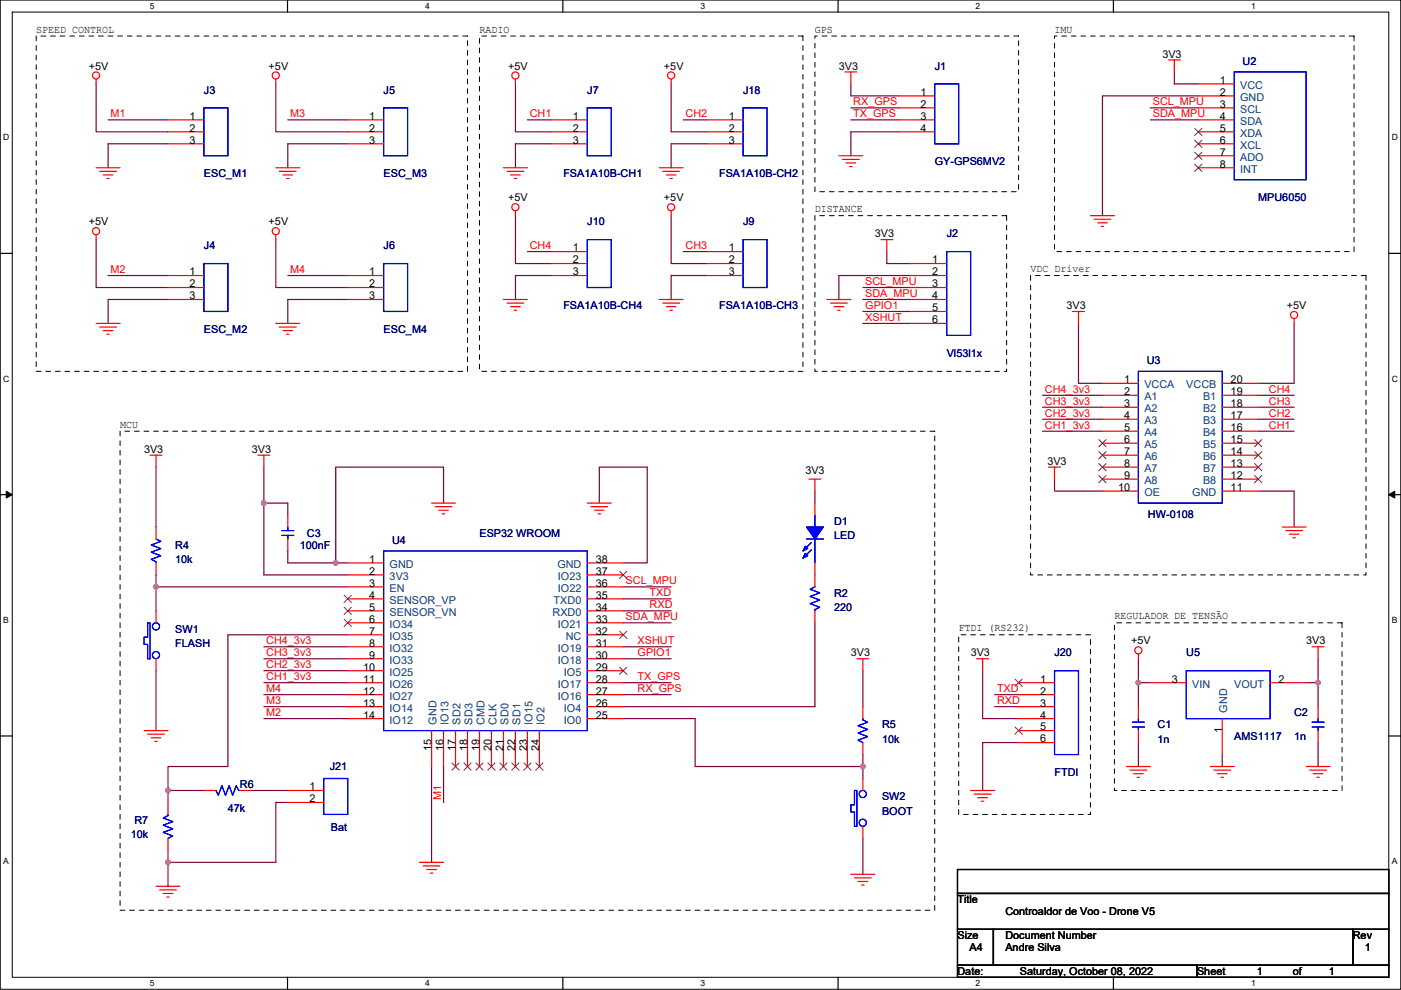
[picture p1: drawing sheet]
<svg xmlns="http://www.w3.org/2000/svg" width="297mm" height="210mm" viewBox="0 0 297 210" stroke-linecap="round" stroke-linejoin="round" font-family="sans-serif">
<path d="M.1 0h296.9v209.8h-296.9zM2.6 2.6h291.8v204.7h-291.8z" fill="none" stroke="#000" stroke-width=".21"/>
<g fill="#fff">
<path d="M31.8 .3h1v2h-1z"/>
<path d="M31.8 207.5h1v2.1h-1z"/>
</g>
<path d="M61 0v2.6M61 207.3v2.5" fill="none" stroke="#000" stroke-width=".25"/>
<g fill="#fff">
<path d="M90.1 .3h1v2h-1z"/>
<path d="M90.1 207.5h1v2.1h-1z"/>
</g>
<path d="M119.3 0v2.6M119.3 207.3v2.5" fill="none" stroke="#000" stroke-width=".25"/>
<g fill="#fff">
<path d="M148.5 .3h1v2h-1z"/>
<path d="M148.5 207.5h1v2.1h-1z"/>
</g>
<path d="M177.7 0v2.6M177.7 207.3v2.5" fill="none" stroke="#000" stroke-width=".25"/>
<g fill="#fff">
<path d="M206.9 .3h1v2h-1z"/>
<path d="M206.9 207.5h1v2.1h-1z"/>
</g>
<path d="M236.1 0v2.6M236.1 207.3v2.5" fill="none" stroke="#000" stroke-width=".25"/>
<g fill="#fff">
<path d="M265.2 .3h1v2h-1z"/>
<path d="M265.2 207.5h1v2.1h-1z"/>
<path d="M.7 28.2h1.3v2h-1.3z"/>
<path d="M295.1 28.2h1.3v2h-1.3z"/>
<path d="M.7 79.3h1.3v2.1h-1.3z"/>
<path d="M295.1 79.3h1.3v2.1h-1.3z"/>
</g>
<path d="M.1 53.7h2.5M294.4 53.7h2.6" fill="none" stroke="#000" stroke-width=".25"/>
<g fill="#fff">
<path d="M.7 130.5h1.2v2h-1.2z"/>
<path d="M295.1 130.5h1.2v2h-1.2z"/>
</g>
<path d="M.1 104.9h2.5M294.4 104.9h2.6" fill="none" stroke="#000" stroke-width=".25"/>
<path d="M1.3 104.2l1.3 .7-1.3 .7zM294.4 104.9l1.3-.7v1.4z" fill="#000" stroke="#000" stroke-width=".21"/>
<g fill="#fff">
<path d="M.7 181.7h1.2v2h-1.2z"/>
<path d="M295.1 181.7h1.2v2h-1.2z"/>
</g>
<path d="M.1 156.1h2.5M294.4 156.1h2.6M203 184.4h91.4v5.1h-91.4zM203 189.5h91.4v7.6h-91.4zM203 197.1h7.6v7.6h-7.6zM210.6 197.1h76.2v7.6h-76.2zM286.8 197.1h7.6v7.6h-7.6zM203 204.7h50.8v2.6h-50.8zM253.8 204.7h40.6v2.6h-40.6z" fill="none" stroke="#000" stroke-width=".25"/>
<g fill="none" stroke="#800040" stroke-width=".25">
<path d="M20.4 17.8v10.2h15.2M58.5 17.8v10.2h15.2M109.3 17.8v10.2h7.6M142.3 17.8v10.2h7.6M180.4 17.8v2.5h10.2M249 15.3v2.5h5.1M22.9 25.4h12.7M35.6 30.5h-12.7v5.1M61 25.4h12.7M73.7 30.5h-12.7v5.1M111.8 25.4h5.1M116.9 30.5h-7.6v5.1"/>
<path d="M144.8 25.4h5.1M149.9 30.5h-7.6v5.1M180.4 22.9h10.2M180.4 25.4h10.2M190.6 28h-10.2v5M243.9 22.9h10.2M243.9 25.4h10.2M254.1 20.3h-20.4v25.4M20.4 50.8v10.2h15.2M22.9 58.4h12.7M58.5 50.8v10.2h15.2M61 58.4h12.7"/>
<path d="M109.3 45.7v10.2h7.6M111.8 53.4h5.1M116.9 58.4h-7.6v5.1M142.3 45.7v10.2h7.6M144.8 53.4h5.1M149.9 58.4h-7.6v5.1M188 53.4v2.5h5.1M193.1 58.4h-15.2v5.1M35.6 63.5h-12.7v5.1M73.7 63.5h-12.7v5.1M182.9 63.5h10.2M182.9 66.1h10.2"/>
<path d="M182.9 68.6h10.2M182.9 61h10.2M228.7 68.6v12.7h5M274.4 68.6v12.7h-7.6M33.1 99.1v12.7M55.9 99.1v7.6h5.1v2.5M221 86.4h12.7M221 83.8h12.7M221 91.5h12.7M221 88.9h12.7M266.8 83.8h7.6M266.8 91.5h7.6"/>
<path d="M266.8 88.9h7.6M266.8 86.4h7.6M55.9 106.7v15.2h17.8M61 116.9v2.5h10.2M71.2 119.4h2.5M94 106.7v-7.6h-22.8v20.3M127.1 106.7v-7.6h10.1v20.3h-5.1M172.8 104.2v2.5M223.6 101.6v2.6h10.1M266.8 104.2h7.6v7.6M33.1 124.5h40.6M33.1 121.9v2.6"/>
<path d="M33.1 124.5v5.1M55.9 139.7h17.8M55.9 137.2h17.8M73.7 134.6h-25.4v28h-12.7v7.6M132.1 127h10.2M132.1 129.6h10.2M132.1 124.5h10.2M132.1 132.1h10.2M132.1 137.2h10.2M132.1 139.7h10.2M172.8 132.1v17.8h-40.7M241.4 139.7v5.1"/>
<path d="M279.5 139.7v5.1M33.1 142.3v12.7M55.9 152.4h17.8M55.9 149.9h17.8M55.9 147.3h17.8M55.9 144.8h17.8M55.9 142.3h17.8M132.1 152.4h15.3v10.2h35.5v-2.6M132.1 147.3h10.2M132.1 144.8h10.2M182.9 142.3v7.6M208.3 142.3v10.1h7.7"/>
<path d="M210.9 147.3h5.1M210.9 149.9h5.1M216 157.5h-7.7v10.2M241.4 157.5v5.1M241.4 144.8h2.5M241.4 144.8v5.1M276.9 144.8h2.6M279.5 157.5v5.1M279.5 144.8v5.1M35.6 167.7h7.6M53.4 167.7h7.6M61 170.2h-2.5v12.7h-22.9"/>
<path d="M91.5 162.6v20.3M94 162.6v7.6M182.9 177.8v7.6M182.9 162.6v2.5M259.1 160v2.6M35.6 180.4v7.6"/>
</g>
<g fill="#f0f" stroke="#f0f" stroke-width=".25">
<circle cx="241.3" cy="144.8" r=".5"/>
<circle cx="279.4" cy="144.8" r=".5"/>
<circle cx="55.9" cy="106.7" r=".5"/>
<circle cx="71.2" cy="119.4" r=".5"/>
<circle cx="33.1" cy="124.5" r=".5"/>
<circle cx="182.9" cy="162.6" r=".5"/>
<circle cx="35.6" cy="167.6" r=".5"/>
<circle cx="35.6" cy="182.9" r=".5"/>
</g>
<g fill="none" stroke="#f00" stroke-width=".25">
<path d="M20.4 16.8v1M58.5 16.8v1M109.3 16.8v1M142.3 16.8v1M179.1 15.3h2.6M180.4 15.3v2.5M247.7 12.7h2.6M249 12.7v2.6M254.1 17.8h7.6M20.4 35.6h5.1M21.1 36.3h3.6M21.9 37.1h2"/>
<path d="M22.7 37.9h.5M35.6 25.4h7.6M35.6 28h7.6M35.6 30.5h7.6M58.5 35.6h5.1M59.2 36.3h3.6M60 37.1h2M60.8 37.9h.5M73.7 25.4h7.6M73.7 28h7.6M73.7 30.5h7.6M106.7 35.6h5.1"/>
<path d="M107.5 36.3h3.6M108.3 37.1h2M109 37.9h.5M116.9 25.4h7.6M116.9 28h7.6M116.9 30.5h7.6M139.8 35.6h5M140.5 36.3h3.6M141.3 37.1h2M142 37.9h.6M149.9 25.4h7.6M149.9 28h7.6"/>
<path d="M149.9 30.5h7.6M177.9 33h5M178.6 33.8h3.6M179.4 34.6h2M180.1 35.3h.6M190.6 20.3h7.6M190.6 22.9h7.6M190.6 25.4h7.6M190.6 28h7.6M254.1 20.3h7.6M254.1 22.9h7.6M254.1 25.4h7.6"/>
<path d="M254.1 28h7.6M254.1 30.5h7.6M254.1 33h7.6M254.1 35.6h7.6M20.4 49.8v1M35.6 58.4h7.6M58.5 49.8v1M73.7 58.4h7.6M109.3 44.7v1M116.9 58.4h7.6M116.9 53.4h7.6M116.9 55.9h7.6"/>
<path d="M142.3 44.7v1M149.9 58.4h7.6M149.9 53.4h7.6M149.9 55.9h7.6M186.8 50.8h2.5M188 50.8v2.6M193.1 58.4h7.6M193.1 55.9h7.6M231.2 45.7h5.1M232 46.5h3.5M232.7 47.3h2.1M233.5 48h.5"/>
<path d="M20.4 68.6h5.1M21.1 69.4h3.6M21.9 70.1h2M22.7 70.9h.5M35.6 61h7.6M35.6 63.5h7.6M58.5 68.6h5.1M59.2 69.4h3.6M60 70.1h2M60.8 70.9h.5M73.7 61h7.6M73.7 63.5h7.6"/>
<path d="M106.7 63.5h5.1M107.5 64.3h3.6M108.3 65h2M109 65.8h.5M139.8 63.5h5M140.5 64.3h3.6M141.3 65h2M142 65.8h.6M175.3 63.5h5.1M176.1 64.3h3.5M176.8 65h2.1M177.6 65.8h.5"/>
<path d="M193.1 61h7.6M193.1 63.5h7.6M193.1 66.1h7.6M193.1 68.6h7.6M227.4 66.1h2.5M228.7 66.1v2.5M274.4 67.6v1M31.8 96.5h2.6M33.1 96.5v2.6M54.7 96.5h2.5M55.9 96.5v2.6M222.3 99.1h2.6"/>
<path d="M223.6 99.1v2.5M233.7 81.3h7.7M233.7 83.8h7.7M233.7 86.4h7.7M233.7 88.9h7.7M233.7 91.5h7.7M233.7 94h7.7M233.7 96.5h7.7M233.7 99.1h7.7M259.1 81.3h7.7M259.1 83.8h7.7M259.1 86.4h7.7"/>
<path d="M259.1 88.9h7.7M259.1 91.5h7.7M259.1 94h7.7M259.1 96.5h7.7M259.1 99.1h7.7M33.1 111.8v2.5M33.1 119.4v2.5M61 109.2v2.6M61 114.3v2.6M73.7 119.4h7.6M91.5 106.7h5.1M92.3 107.5h3.5"/>
<path d="M93 108.2h2.1M93.8 109h.5M124.5 106.7h5.1M124.5 119.4h7.6M125.3 107.5h3.5M126 108.2h2.1M126.8 109h.5M171.5 101.6h2.6M172.8 101.6v2.6M172.8 106.7v2.5M172.8 119.4v5.1M233.7 101.6h7.7"/>
<path d="M233.7 104.2h7.7M259.1 101.6h7.7M259.1 104.2h7.7M271.8 111.8h5.1M272.6 112.5h3.6M273.4 113.3h2M274.1 114.1h.5M33.1 129.6v2.5M33.1 139.7v2.6M73.7 121.9h7.6M73.7 124.5h7.6M73.7 127h7.6"/>
<path d="M73.7 129.6h7.6M73.7 132.1h7.6M73.7 134.6h7.6M73.7 137.2h7.6M73.7 139.7h7.6M124.5 121.9h7.6M124.5 124.5h7.6M124.5 127h7.6M124.5 129.6h7.6M124.5 132.1h7.6M124.5 134.6h7.6M124.5 137.2h7.6"/>
<path d="M124.5 139.7h7.6M172.8 129.6v2.5M181.7 139.7h2.5M182.9 139.7v2.6M207.1 139.7h2.5M208.3 139.7v2.6M241.4 138.7v1M278.2 137.2h2.5M279.5 137.2v2.5M30.5 155h5.1M31.3 155.7h3.6M32.1 156.5h2"/>
<path d="M32.8 157.2h.5M73.7 144.8h7.6M73.7 147.3h7.6M73.7 149.9h7.6M73.7 152.4h7.6M73.7 142.3h7.6M91.5 155v7.6M94 155v7.6M96.6 155v7.6M99.1 155v7.6M101.7 155v7.6M104.2 155v7.6"/>
<path d="M106.7 155v7.6M109.3 155v7.6M111.8 155v7.6M114.4 155v7.6M124.5 144.8h7.6M124.5 147.3h7.6M124.5 149.9h7.6M124.5 152.4h7.6M124.5 142.3h7.6M182.9 149.9v2.5M182.9 157.5v2.5M216 144.8h7.6"/>
<path d="M216 147.3h7.6M216 149.9h7.6M216 152.4h7.6M216 155h7.6M216 157.5h7.6M241.4 149.9v2.5M241.4 155v2.5M243.9 144.8h7.6M259.1 152.4v7.6M269.3 144.8h7.6M279.5 149.9v2.5M279.5 155v2.5"/>
<path d="M35.6 170.2v2.5M35.6 177.8v2.6M43.2 167.7h2.6M50.9 167.7h2.5M61 167.7h7.6M61 170.2h7.6M182.9 165.1v2.6M182.9 175.3v2.5M205.8 167.7h5.1M206.6 168.4h3.5M207.3 169.2h2.1M208.1 169.9h.5"/>
<path d="M238.8 162.6h5.1M239.6 163.3h3.5M240.3 164.1h2.1M241.1 164.9h.5M256.6 162.6h5.1M257.4 163.3h3.5M258.1 164.1h2.1M258.9 164.9h.5M276.9 162.6h5.1M277.7 163.3h3.5M278.4 164.1h2.1M279.2 164.9h.5"/>
<path d="M33.1 188h5.1M33.8 188.7h3.6M34.6 189.5h2M35.4 190.3h.5M89 182.9h5M89.7 183.7h3.6M90.5 184.4h2M91.2 185.2h.6M180.4 185.4h5.1M181.2 186.2h3.5M181.9 187h2.1M182.7 187.7h.5"/>
<circle cx="20.4" cy="16" r=".76"/>
<circle cx="58.5" cy="16" r=".76"/>
<circle cx="109.3" cy="16" r=".76"/>
<circle cx="142.3" cy="16" r=".76"/>
<circle cx="20.4" cy="49" r=".76"/>
<circle cx="58.5" cy="49" r=".76"/>
<circle cx="109.3" cy="43.9" r=".76"/>
<circle cx="142.3" cy="43.9" r=".76"/>
<circle cx="274.4" cy="66.8" r=".76"/>
<circle cx="241.3" cy="137.9" r=".76"/>
</g>
<path d="M7.7 7.6h91.4v71.2h-91.4zM101.7 7.6h68.5v71.2h-68.5zM172.8 7.6h43.2v33.1h-43.2zM223.6 7.6h63.5v45.8h-63.5zM172.8 45.7h40.6v33.1h-40.6zM218.5 58.4h71.1v63.5h-71.1zM25.5 91.5h172.7v101.6h-172.7zM203.3 134.6h27.9v38.1h-27.9zM236.3 132.1h48.2v35.6h-48.2z" fill="none" stroke="#000" stroke-width=".21" stroke-dasharray="1 1 1 1 1 1 1 1"/>
<g fill="none" stroke="#00f" stroke-width=".25">
<path d="M198.2 17.8h5.1v12.7h-5.1zM261.7 15.3h15.2v22.8h-15.2zM43.2 22.9h5.1v10.1h-5.1zM81.3 22.9h5.1v10.1h-5.1zM124.5 22.9h5.1v10.1h-5.1zM157.5 22.9h5.1v10.1h-5.1zM43.2 55.9h5.1v10.2h-5.1zM81.3 55.9h5.1v10.2h-5.1zM124.5 50.8h5.1v10.2h-5.1zM157.5 50.8h5.1v10.2h-5.1zM200.7 53.4h5.1v17.7h-5.1zM241.4 78.8h17.7v27.9h-17.7z"/>
<path d="M33.1 114.3l1 .5-2 .8 2 .8-2 .7 2 .8-2 .7 1 .5v.3M59.8 113.6h2.5M59.8 112.5h2.5M61 111.8v.7M61 113.6v.7M81.3 116.9h43.2v38.1h-43.2zM171 114.3h3.6M172 115.1l-1.5 1.5M172 116.6l-1.5 1.5M172.8 109.2v2.6M172.8 114.3v5.1M31.3 132.1h.5v7.6h-.5v-3h-.8v-1.6h.8z"/>
<path d="M172.8 124.5l-1 .5 2 .8-2 .7 2 .8-2 .7 2 .8-1 .5v.3M182.9 152.4v.3l1.1 .5-2.1 .7 2.1 .8-2.1 .8 2.1 .7-2.1 .8 1 .5M223.6 142.3h5.1v17.7h-5.1zM240.1 154.2h2.5M240.1 153.2h2.5M241.4 152.4v.8M241.4 154.2v.8M251.5 142.3h17.8v10.1h-17.8zM278.2 154.2h2.5M278.2 153.2h2.5M279.5 152.4v.8M279.5 154.2v.8"/>
<path d="M35.6 172.7v.3l-1 .5 2 .8-2 .7 2 .8-2 .8 2 .7-1 .5M45.8 167.7l.5 1 .8-2.1 .7 2.1 .8-2.1 .7 2.1 .8-2.1 .5 1.1h.3M68.6 165.1h5.1v7.6h-5.1zM181.2 167.7h.5v7.6h-.5v-3.1h-.8v-1.5h.8z"/>
<circle cx="33.1" cy="138.9" r=".76"/>
<circle cx="33.1" cy="132.8" r=".76"/>
<circle cx="182.9" cy="174.5" r=".76"/>
<circle cx="182.9" cy="168.4" r=".76"/>
</g>
<g fill="none" stroke="#804000" stroke-width=".21">
<path d="M253.3 27.2l1.5 1.5M253.3 29.7l1.5 1.6M253.3 32.3l1.5 1.5M253.3 34.8l1.5 1.6M254.8 27.2l-1.5 1.5M254.8 29.7l-1.5 1.6M254.8 32.3l-1.5 1.5M254.8 34.8l-1.5 1.6M233 93.2l1.5 1.6M233 95.8l1.5 1.5M233 98.3l1.5 1.6M234.5 93.2l-1.5 1.6"/>
<path d="M234.5 95.8l-1.5 1.5M234.5 98.3l-1.5 1.6M266 98.3l1.5 1.6M266 95.8l1.5 1.5M266 93.2l1.5 1.6M267.5 98.3l-1.5 1.6M267.5 95.8l-1.5 1.5M267.5 93.2l-1.5 1.6M233 100.9l1.5 1.5M234.5 100.9l-1.5 1.5M266 100.9l1.5 1.5M267.5 100.9l-1.5 1.5"/>
<path d="M73 126.3l1.5 1.5M73 128.8l1.5 1.5M73 131.3l1.5 1.6M74.5 126.3l-1.6 1.5M74.5 128.8l-1.6 1.5M74.5 131.3l-1.6 1.6M131.4 133.9l1.5 1.5M131.4 121.2l1.5 1.5M132.9 133.9l-1.5 1.5M132.9 121.2l-1.5 1.5M131.4 141.5l1.5 1.5M132.9 141.5l-1.5 1.5"/>
<path d="M215.2 144l1.5 1.6M215.2 154.2l1.5 1.5M216.7 144l-1.5 1.6M216.7 154.2l-1.5 1.5M95.8 161.8l1.6 1.6M97.3 161.8l-1.5 1.6M98.4 161.8l1.5 1.6M99.9 161.8l-1.6 1.6M100.9 161.8l1.5 1.6M102.4 161.8l-1.5 1.6M103.4 161.8l1.6 1.6M105 161.8l-1.6 1.6"/>
<path d="M106 161.8l1.5 1.6M107.5 161.8l-1.5 1.6M108.5 161.8l1.6 1.6M110 161.8l-1.5 1.6M111.1 161.8l1.5 1.6M112.6 161.8l-1.6 1.6M113.6 161.8l1.5 1.6M115.1 161.8l-1.5 1.6"/>
</g>
<g fill="#00f" stroke="#00f" stroke-width=".25">
<path d="M171 111.8h3.6l-1.8 2.5z" fill-rule="evenodd"/>
<path d="M170.7 117.4l.6 .5-1.1 .5z" fill-rule="evenodd"/>
<path d="M170.7 115.8l.6 .6-1.1 .5z" fill-rule="evenodd"/>
<path d="M171 111.8h3.6l-1.8 2.5z" fill-rule="evenodd"/>
<path d="M170.7 117.4l.6 .5-1.1 .5z" fill-rule="evenodd"/>
<path d="M170.7 115.8l.6 .6-1.1 .5z" fill-rule="evenodd"/>
</g>
<g font-size="2.3">
<text x="7.7" y="6.9">SPEED CONTROL</text>
<text x="101.7" y="6.9">RADIO</text>
<text x="172.8" y="6.9">GPS</text>
<text x="223.6" y="6.9">IMU</text>
<text x="18.9" y="14.8">+5V</text>
<text x="57" y="14.8">+5V</text>
<text x="107.8" y="14.8">+5V</text>
<text x="140.8" y="14.8">+5V</text>
<text x="177.9" y="14.8">3V3</text>
<text x="246.4" y="12.2">3V3</text>
<text x="258.6" y="17.8">1</text>
<text x="195.1" y="20.3">1</text>
<text x="195.1" y="22.9">2</text>
<text x="258.6" y="20.3">2</text>
<text x="258.6" y="22.9">3</text>
<text x="40.2" y="25.4">1</text>
<text x="40.2" y="27.9">2</text>
<text x="78.3" y="25.4">1</text>
<text x="78.3" y="27.9">2</text>
<text x="121.5" y="25.4">1</text>
<text x="121.5" y="27.9">2</text>
<text x="154.5" y="25.4">1</text>
<text x="154.5" y="27.9">2</text>
<text x="195.1" y="25.4">3</text>
<text x="195.1" y="27.9">4</text>
<text x="258.6" y="25.4">4</text>
<text x="258.6" y="27.9">5</text>
<text x="40.2" y="30.5">3</text>
<text x="78.3" y="30.5">3</text>
<text x="121.5" y="30.5">3</text>
<text x="154.5" y="30.5">3</text>
<text x="258.6" y="30.5">6</text>
<text x="258.6" y="33">7</text>
<text x="258.6" y="35.6">8</text>
<text x="18.9" y="47.8">+5V</text>
<text x="57" y="47.8">+5V</text>
<text x="107.8" y="42.7">+5V</text>
<text x="140.8" y="42.7">+5V</text>
<text x="172.8" y="45">DISTANCE</text>
<text x="121.5" y="53.3">1</text>
<text x="154.5" y="53.3">1</text>
<text x="185.5" y="50.3">3V3</text>
<text x="40.2" y="58.4">1</text>
<text x="78.3" y="58.4">1</text>
<text x="121.5" y="55.9">2</text>
<text x="121.5" y="58.4">3</text>
<text x="154.5" y="55.9">2</text>
<text x="154.5" y="58.4">3</text>
<text x="197.7" y="55.9">1</text>
<text x="197.7" y="58.4">2</text>
<text x="218.5" y="57.7">VDC Driver</text>
<text x="40.2" y="61">2</text>
<text x="40.2" y="63.5">3</text>
<text x="78.3" y="61">2</text>
<text x="78.3" y="63.5">3</text>
<text x="197.7" y="61">3</text>
<text x="197.7" y="63.5">4</text>
<text x="226.1" y="65.6">3V3</text>
<text x="272.9" y="65.6">+5V</text>
<text x="197.7" y="66">5</text>
<text x="197.7" y="68.6">6</text>
<text x="238.3" y="81.3">1</text>
<text x="238.3" y="83.8">2</text>
<text x="260.9" y="83.8">19</text>
<text x="260.9" y="81.3">20</text>
<text x="238.3" y="86.4">3</text>
<text x="238.3" y="88.9">4</text>
<text x="260.9" y="88.9">17</text>
<text x="260.9" y="86.4">18</text>
<text x="25.5" y="90.7">MCU</text>
<text x="238.3" y="91.4">5</text>
<text x="238.3" y="94">6</text>
<text x="260.9" y="94">15</text>
<text x="260.9" y="91.4">16</text>
<text x="30.5" y="96.1">3V3</text>
<text x="53.4" y="96.1">3V3</text>
<text x="170.7" y="100.6">3V3</text>
<text x="222.1" y="98.6">3V3</text>
<text x="238.3" y="96.5">7</text>
<text x="238.3" y="99.1">8</text>
<text x="238.3" y="101.6">9</text>
<text x="260.9" y="101.6">12</text>
<text x="260.9" y="99.1">13</text>
<text x="260.9" y="96.5">14</text>
<text x="237" y="104.1">10</text>
<text x="260.9" y="104.1">11</text>
<text x="78.3" y="119.4">1</text>
<text x="126.3" y="119.4">38</text>
<text x="78.3" y="121.9">2</text>
<text x="78.3" y="124.5">3</text>
<text x="126.3" y="124.5">36</text>
<text x="126.3" y="121.9">37</text>
<text x="78.3" y="127">4</text>
<text x="78.3" y="129.5">5</text>
<text x="126.3" y="129.5">34</text>
<text x="126.3" y="127">35</text>
<text x="236.3" y="131.4">REGULADOR DE TENSÃO</text>
<text x="78.3" y="132.1">6</text>
<text x="78.3" y="134.6">7</text>
<text x="78.3" y="137.2">8</text>
<text x="126.3" y="134.6">32</text>
<text x="126.3" y="137.2">31</text>
<text x="126.3" y="132.1">33</text>
<text x="203.3" y="133.9">FTDI (RS232)</text>
<text x="239.8" y="136.7">+5V</text>
<text x="276.9" y="136.7">3V3</text>
<text x="77" y="142.2">10</text>
<text x="78.3" y="139.7">9</text>
<text x="126.3" y="139.7">30</text>
<text x="126.3" y="142.2">29</text>
<text x="180.4" y="139.2">3V3</text>
<text x="205.8" y="139.2">3V3</text>
<text x="77" y="144.8">11</text>
<text x="77" y="147.3">12</text>
<text x="77" y="149.9">13</text>
<text x="126.3" y="147.3">27</text>
<text x="126.3" y="144.8">28</text>
<text x="126.3" y="149.9">26</text>
<text x="220.5" y="144.8">1</text>
<text x="220.5" y="147.3">2</text>
<text x="220.5" y="149.9">3</text>
<text x="248.5" y="144.8">3</text>
<text x="271.1" y="144.8">2</text>
<text x="77" y="152.4">14</text>
<text x="126.3" y="152.4">25</text>
<text x="220.5" y="152.4">4</text>
<text x="220.5" y="154.9">5</text>
<text x="259.1" y="155.5" transform="rotate(-90 259.1 155.5)">1</text>
<text x="91.5" y="159.3" transform="rotate(-90 91.5 159.3)">15</text>
<text x="94" y="159.3" transform="rotate(-90 94 159.3)">16</text>
<text x="96.6" y="159.3" transform="rotate(-90 96.6 159.3)">17</text>
<text x="99.1" y="159.3" transform="rotate(-90 99.1 159.3)">18</text>
<text x="101.6" y="159.3" transform="rotate(-90 101.6 159.3)">19</text>
<text x="104.2" y="159.3" transform="rotate(-90 104.2 159.3)">20</text>
<text x="106.7" y="159.3" transform="rotate(-90 106.7 159.3)">21</text>
<text x="109.3" y="159.3" transform="rotate(-90 109.3 159.3)">22</text>
<text x="111.8" y="159.3" transform="rotate(-90 111.8 159.3)">23</text>
<text x="114.3" y="159.3" transform="rotate(-90 114.3 159.3)">24</text>
<text x="220.5" y="157.5">6</text>
<text x="65.6" y="167.6">1</text>
<text x="65.6" y="170.2">2</text>
<text x="203" y="191.6">Title</text>
<text x="213.2" y="194.1">Controaldor de Voo - Drone V5</text>
<text x="203" y="199.2">Size</text>
<text x="205.5" y="201.7">A4</text>
<text x="213.2" y="199.2">Document Number</text>
<text x="213.2" y="201.7">Andre Silva</text>
<text x="286.8" y="199.2">Rev</text>
<text x="289.4" y="201.7">1</text>
<text x="203" y="206.8">Date:</text>
<text x="216.2" y="206.8">Saturday, October 08, 2022</text>
<text x="253.8" y="206.8">Sheet</text>
<text x="266.5" y="206.8">1</text>
<text x="274.1" y="206.8">of</text>
<text x="281.7" y="206.8">1</text>
</g>
<g font-size="2.3" fill="#000080">
<text x="198.2" y="14.8">J1</text>
<text x="263.5" y="13.8">U2</text>
<text x="43.2" y="19.9">J3</text>
<text x="81.3" y="19.9">J5</text>
<text x="124.5" y="19.9">J7</text>
<text x="157.5" y="19.9">J18</text>
<text x="198.2" y="35.1">GY-GPS6MV2</text>
<text x="43.2" y="37.6">ESC_M1</text>
<text x="81.3" y="37.6">ESC_M3</text>
<text x="119.4" y="37.6">FSA1A10B-CH1</text>
<text x="152.5" y="37.6">FSA1A10B-CH2</text>
<text x="124.5" y="47.8">J10</text>
<text x="157.5" y="47.8">J9</text>
<text x="266.8" y="42.7">MPU6050</text>
<text x="43.2" y="52.9">J4</text>
<text x="81.3" y="52.9">J6</text>
<text x="200.7" y="50.3">J2</text>
<text x="119.4" y="65.6">FSA1A10B-CH4</text>
<text x="152.5" y="65.6">FSA1A10B-CH3</text>
<text x="43.2" y="70.7">ESC_M2</text>
<text x="81.3" y="70.7">ESC_M4</text>
<text x="200.7" y="75.7">Vl53l1x</text>
<text x="243.1" y="77.3">U3</text>
<text x="65.1" y="113.8">C3</text>
<text x="101.7" y="113.8">ESP32 WROOM</text>
<text x="176.8" y="111.3">D1</text>
<text x="243.4" y="109.8">HW-0108</text>
<text x="37.1" y="116.4">R4</text>
<text x="37.1" y="119.4">10k</text>
<text x="63.6" y="116.4">100nF</text>
<text x="83.1" y="115.4">U4</text>
<text x="176.8" y="114.3">LED</text>
<text x="176.8" y="126.5">R2</text>
<text x="176.8" y="129.6">220</text>
<text x="37.1" y="134.2">SW1</text>
<text x="37.1" y="137.2">FLASH</text>
<text x="223.6" y="139.2">J20</text>
<text x="251.5" y="139.2">U5</text>
<text x="187" y="154.5">R5</text>
<text x="245.4" y="154.5">C1</text>
<text x="274.4" y="151.9">C2</text>
<text x="187" y="157.5">10k</text>
<text x="245.4" y="157.5">1n</text>
<text x="261.7" y="157">AMS1117</text>
<text x="274.4" y="157">1n</text>
<text x="50.9" y="167.2">R6</text>
<text x="69.9" y="163.4">J21</text>
<text x="223.6" y="164.6">FTDI</text>
<text x="48.3" y="172.3">47k</text>
<text x="187" y="169.7">SW2</text>
<text x="187" y="172.8">BOOT</text>
<text x="27.7" y="177.8">10k</text>
<text x="28.5" y="174.8">R7</text>
<text x="70.2" y="176.3">Bat</text>
</g>
<g font-size="2.3" fill="#f00">
<text x="180.9" y="22.4">RX_GPS</text>
<text x="244.4" y="22.4">SCL_MPU</text>
<text x="23.4" y="24.9">M1</text>
<text x="61.5" y="24.9">M3</text>
<text x="112.3" y="24.9">CH1</text>
<text x="145.3" y="24.9">CH2</text>
<text x="180.9" y="24.9">TX_GPS</text>
<text x="244.4" y="24.9">SDA_MPU</text>
<text x="112.3" y="52.9">CH4</text>
<text x="145.3" y="52.9">CH3</text>
<text x="23.4" y="57.9">M2</text>
<text x="61.5" y="57.9">M4</text>
<text x="183.4" y="60.5">SCL_MPU</text>
<text x="183.4" y="63">SDA_MPU</text>
<text x="183.4" y="65.6">GPIO1</text>
<text x="183.4" y="68.1">XSHUT</text>
<text x="221.5" y="83.3">CH4_3v3</text>
<text x="269" y="83.3">CH4</text>
<text x="221.5" y="85.9">CH3_3v3</text>
<text x="221.5" y="88.4">CH2_3v3</text>
<text x="269" y="85.9">CH3</text>
<text x="269" y="88.4">CH2</text>
<text x="221.5" y="91">CH1_3v3</text>
<text x="269" y="91">CH1</text>
<text x="132.6" y="124">SCL_MPU</text>
<text x="132.6" y="131.6">SDA_MPU</text>
<text x="137.7" y="126.5">TXD</text>
<text x="137.7" y="129.1">RXD</text>
<text x="56.4" y="136.7">CH4_3v3</text>
<text x="135.2" y="136.7">XSHUT</text>
<text x="56.4" y="139.2">CH3_3v3</text>
<text x="56.4" y="141.8">CH2_3v3</text>
<text x="135.2" y="139.2">GPIO1</text>
<text x="56.4" y="149.4">M3</text>
<text x="56.4" y="146.8">M4</text>
<text x="56.4" y="144.3">CH1_3v3</text>
<text x="135.2" y="146.8">RX_GPS</text>
<text x="135.2" y="144.3">TX_GPS</text>
<text x="211.4" y="146.8">TXD</text>
<text x="211.4" y="149.4">RXD</text>
<text x="56.4" y="151.9">M2</text>
<text x="93.5" y="169.7" transform="rotate(-90 93.5 169.7)">M1</text>
</g>
<g font-size="2.3" fill="#004080">
<text x="263" y="18.8">VCC</text>
<text x="263" y="21.4">GND</text>
<text x="263" y="23.9">SCL</text>
<text x="263" y="26.5">SDA</text>
<text x="263" y="29">XDA</text>
<text x="263" y="31.5">XCL</text>
<text x="263" y="34.1">ADO</text>
<text x="263" y="36.6">INT</text>
<text x="242.6" y="82.3">VCCA</text>
<text x="251.5" y="82.3">VCCB</text>
<text x="242.6" y="84.9">A1</text>
<text x="242.6" y="87.4">A2</text>
<text x="242.6" y="90">A3</text>
<text x="255.1" y="90">B3</text>
<text x="255.1" y="87.4">B2</text>
<text x="255.1" y="84.9">B1</text>
<text x="242.6" y="92.5">A4</text>
<text x="242.6" y="95">A5</text>
<text x="255.1" y="95">B5</text>
<text x="255.1" y="92.5">B4</text>
<text x="242.6" y="97.6">A6</text>
<text x="242.6" y="100.1">A7</text>
<text x="255.1" y="100.1">B7</text>
<text x="255.1" y="97.6">B6</text>
<text x="242.6" y="102.7">A8</text>
<text x="242.6" y="105.2">OE</text>
<text x="252.8" y="105.2">GND</text>
<text x="255.1" y="102.7">B8</text>
<text x="82.6" y="120.4">GND</text>
<text x="82.6" y="123">3V3</text>
<text x="82.6" y="125.5">EN</text>
<text x="118.2" y="120.4">GND</text>
<text x="118.3" y="125.5">IO22</text>
<text x="118.3" y="123">IO23</text>
<text x="82.6" y="128.1">SENSOR_VP</text>
<text x="82.6" y="130.6">SENSOR_VN</text>
<text x="117.2" y="130.6">RXD0</text>
<text x="117.4" y="128.1">TXD0</text>
<text x="82.6" y="133.1">IO34</text>
<text x="82.6" y="135.7">IO35</text>
<text x="118.3" y="133.1">IO21</text>
<text x="119.9" y="135.7">NC</text>
<text x="82.6" y="138.2">IO32</text>
<text x="82.6" y="140.8">IO33</text>
<text x="82.6" y="143.3">IO25</text>
<text x="118.3" y="140.8">IO18</text>
<text x="118.3" y="138.2">IO19</text>
<text x="119.6" y="143.3">IO5</text>
<text x="82.6" y="145.8">IO26</text>
<text x="82.6" y="148.4">IO27</text>
<text x="118.3" y="148.4">IO16</text>
<text x="118.3" y="145.8">IO17</text>
<text x="252.8" y="145.8">VIN</text>
<text x="261.7" y="145.8">VOUT</text>
<text x="82.6" y="150.9">IO14</text>
<text x="82.6" y="153.5">IO12</text>
<text x="92.6" y="153.7" transform="rotate(-90 92.6 153.7)">GND</text>
<text x="95.1" y="153.7" transform="rotate(-90 95.1 153.7)">IO13</text>
<text x="97.6" y="153.7" transform="rotate(-90 97.6 153.7)">SD2</text>
<text x="100.2" y="153.7" transform="rotate(-90 100.2 153.7)">SD3</text>
<text x="102.7" y="153.7" transform="rotate(-90 102.7 153.7)">CMD</text>
<text x="105.3" y="153.7" transform="rotate(-90 105.3 153.7)">CLK</text>
<text x="107.8" y="153.7" transform="rotate(-90 107.8 153.7)">SD0</text>
<text x="110.3" y="153.7" transform="rotate(-90 110.3 153.7)">SD1</text>
<text x="112.9" y="153.7" transform="rotate(-90 112.9 153.7)">IO15</text>
<text x="115.4" y="153.7" transform="rotate(-90 115.4 153.7)">IO2</text>
<text x="119.6" y="153.5">IO0</text>
<text x="119.6" y="150.9">IO4</text>
<text x="260.2" y="151.2" transform="rotate(-90 260.2 151.2)">GND</text>
</g>
<g font-size="1.8">
<text x="31.8" y="1.9">5</text>
<text x="90.1" y="1.9">4</text>
<text x="148.5" y="1.9">3</text>
<text x="206.9" y="1.9">2</text>
<text x="265.2" y="1.9">1</text>
<text x=".7" y="29.8">D</text>
<text x="295.1" y="29.8">D</text>
<text x=".7" y="81">C</text>
<text x="295.1" y="81">C</text>
<text x=".7" y="132.1">B</text>
<text x="295.1" y="132.1">B</text>
<text x=".7" y="183.3">A</text>
<text x="295.1" y="183.3">A</text>
<text x="31.8" y="209.2">5</text>
<text x="90.1" y="209.2">4</text>
<text x="148.5" y="209.2">3</text>
<text x="206.9" y="209.2">2</text>
<text x="265.2" y="209.2">1</text>
</g>
</svg>
